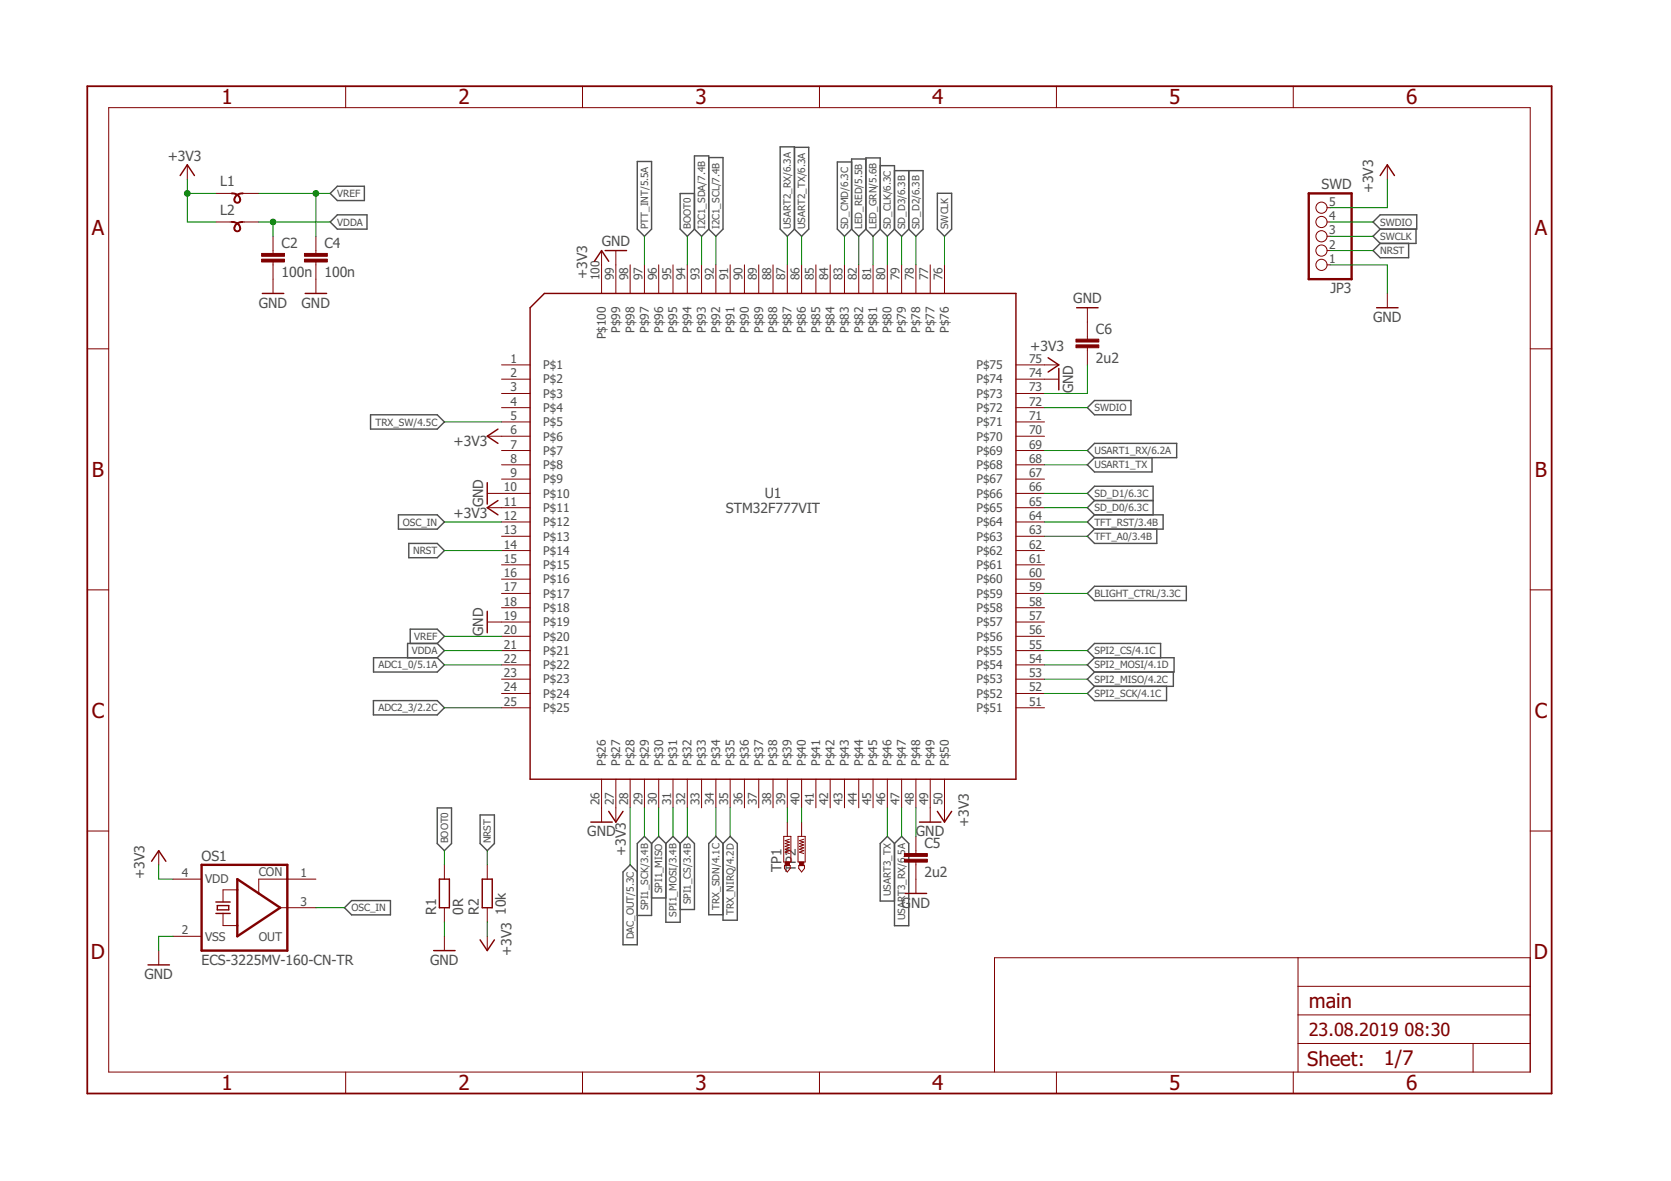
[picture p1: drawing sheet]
<svg xmlns="http://www.w3.org/2000/svg" width="297mm" height="210mm" viewBox="0 0 297 210" stroke-linecap="round" stroke-linejoin="round" font-family="sans-serif">
<g fill="none" stroke="#505050" stroke-width=".25">
<path d="M58.7 34.4l1.3-1.3h4.8v2.5h-4.8zM60 38.2h5.2v2.5h-5.2l-1.3-1.2zM113.3 28.7h2.5v12l-1.2 1.3-1.3-1.3zM123.4 34.4h-2.5v6.3l1.3 1.3 1.2-1.3M126 28h2.5v12.7l-1.2 1.3-1.3-1.3M138.7 26.1h2.5v14.6l-1.2 1.3-1.3-1.3zM141.2 26.2h2.6v14.5l-1.3 1.3-1.3-1.3M151.4 28.8h-2.6v11.9l1.3 1.3 1.3-1.3M153.9 28.3h-2.5v12.4M156.5 29.4h2.5v11.3M159 30.3h5.1v10.4l-1.3 1.3-1.3-1.3M161.5 30.3v10.4"/>
<path d="M166.6 34.4h2.6v6.3l-1.3 1.3-1.3-1.3zM244.1 39.5l1.2-1.3h6.5v2.5h-6.5zM123.4 40.7v-13h2.6v13M123.4 40.7l1.3 1.3 1.3-1.3M151.4 40.7l1.3 1.3 1.2-1.3M153.9 40.7v-12.6h2.6v12.6M153.9 40.7l1.3 1.3 1.3-1.3M156.5 40.7l1.2 1.3 1.3-1.3M159 40.7l1.3 1.3 1.2-1.3M245.3 40.7l-1.2 1.3 1.2 1.3M245.3 43.3l-1.2 1.2 1.2 1.3h5.1v-2.5M251.7 40.7v2.6h-6.4"/>
<path d="M65.9 73.7h11.8l1.3 1.3-1.3 1.3h-11.8zM193.3 72.5l1.3-1.3h6.4v2.5h-6.4zM70.8 91.5h6.9l1.3 1.3-1.3 1.2h-6.9zM72.7 96.6h5l1.3 1.3-1.3 1.2h-5zM193.3 80.1l1.3-1.3h14.6v2.5h-14.6zM194.6 89l-1.3 1.2 1.3 1.3M194.6 91.5l-1.3 1.3 1.3 1.2M194.6 94l-1.3 1.3 1.3 1.3h11v-2.6M194.6 91.5h12.2v2.5h-12.2M194.6 89l-1.3-1.3 1.3-1.3h10.4v5.1M194.6 89h10.4M194.6 81.3l-1.3 1.3 1.3 1.3h10.2v-2.6"/>
<path d="M66.4 116.9h11.3l1.3 1.3-1.3 1.2h-11.3zM72.9 114.4v-2.6h4.8l1.3 1.3-1.3 1.3M77.7 114.4h-5.2v2.5M77.7 114.4l1.3 1.2-1.3 1.3M193.3 105.5l1.3-1.3h16.3v2.5h-16.3zM194.6 116.9l-1.3-1.3 1.3-1.2h11.7v2.5M194.6 116.9h14.1v2.5h-14.1M194.6 116.9l-1.3 1.3 1.3 1.2M194.6 119.4l-1.3 1.3 1.3 1.3M208.6 119.4v2.6h-14M66.4 124.5h11.3l1.3 1.3-1.3 1.3h-11.3zM194.6 122l-1.3 1.3 1.3 1.2h12.8v-2.5"/>
<path d="M77.7 143.6h2.6v6.3l-1.3 1.3-1.3-1.3zM85.3 144.8h2.6v5.1l-1.3 1.3-1.3-1.3zM115.8 149.9l-1.2-1.2-1.3 1.2v18h-2.6v-12.9l1.3-1.3 1.3 1.3M115.8 149.9v12.8h-2.5M115.8 149.9l1.3-1.2 1.3 1.2M115.8 159.6h2.6M118.4 149.9v14h2.5v-14M118.4 149.9l1.2-1.2 1.3 1.2M120.9 149.9l1.3-1.2 1.2 1.2v11.7h-2.5M128.5 149.9l-1.2-1.2-1.3 1.2v12.7h2.5M129.8 148.7l1.3 1.2v13.7h-2.6v-13.7zM159 149.9l-1.3-1.2-1.2 1.2v10.2h2.5"/>
<path d="M160.3 148.7l1.2 1.2v14.6h-2.5v-14.6zM61.2 161.3l1.3-1.2h6.9v2.5h-6.9z"/>
</g>
<g fill="none" stroke="#800000" stroke-width=".18">
<path d="M19.3 19.1h252.7v171.4h-252.7zM61.4 15.3v3.8M103.5 15.3v3.8M145.7 15.3v3.8M187.8 15.3v3.8M229.9 15.3v3.8M33.3 29.3v2.5M38.4 34.4h2.8M38.4 39.5h2.8M43.2 34.4h2.8M43.2 39.5h2.8M235.9 39.5h.6"/>
<path d="M235.9 36.9h.6M246.6 29.3v2.5M48.5 42v3M48.5 46.6v5.6M56.2 42v3M56.2 46.6v5.6M106.9 44.5v7.7M109.5 44.5v7.7M112 47.1v5.1M114.6 47.1v5.1M117.1 47.1v5.1M119.6 47.1v5.1"/>
<path d="M122.2 47.1v5.1M124.7 47.1v5.1M127.3 47.1v5.1M129.8 47.1v5.1M132.3 47.1v5.1M134.9 47.1v5.1M137.4 47.1v5.1M140 47.1v5.1M142.5 47.1v5.1M145 47.1v5.1M147.6 47.1v5.1M150.1 47.1v5.1"/>
<path d="M152.7 47.1v5.1M155.2 47.1v5.1M157.7 47.1v5.1M160.3 47.1v5.1M162.8 47.1v5.1M165.4 47.1v5.1M167.9 47.1v5.1M193.3 54.7v5.6M235.9 47.1h.6M235.9 44.5h.6M235.9 42h.6M246.6 52.2v2.5"/>
<path d="M15.5 62h3.8M86.6 77.5h7.6M89.2 64.9h5M89.2 67.4h5M89.2 69.9h5M89.2 72.5h5M89.2 75h5M180.6 64.9h7.6M180.6 67.4h7.6M180.6 69.9h5.1M180.6 72.5h5.1M180.6 75h5.1"/>
<path d="M180.6 77.5h5.1M193.3 61.8v3.1M272 62h3.8M86.6 87.7h7.6M86.6 90.2h7.6M89.2 80.1h5M89.2 82.6h5M89.2 85.2h5M89.2 92.8h5M89.2 95.3h5M89.2 97.9h5M180.6 80.1h5.1"/>
<path d="M180.6 82.6h5.1M180.6 85.2h5.1M180.6 87.7h5.1M180.6 90.2h5.1M180.6 92.8h5.1M180.6 95.3h5.1M180.6 97.9h5.1M15.5 104.8h3.8M86.6 110.6h7.6M89.2 100.4h5M89.2 102.9h5M89.2 105.5h5"/>
<path d="M89.2 108h5M89.2 113.1h5M89.2 115.6h5M89.2 118.2h5M180.6 100.4h5.1M180.6 102.9h5.1M180.6 105.5h5.1M180.6 108h5.1M180.6 110.6h5.1M180.6 113.1h5.1M180.6 115.6h5.1M180.6 118.2h5.1"/>
<path d="M272 104.8h3.8M89.2 120.7h5M89.2 123.3h5M89.2 125.8h5M106.9 138.5v7.6M109.5 138.5v7.6M112 138.5v5.1M114.6 138.5v5.1M117.1 138.5v5.1M119.6 138.5v5.1M122.2 138.5v5.1M124.7 138.5v5.1"/>
<path d="M127.3 138.5v5.1M129.8 138.5v5.1M132.3 138.5v5.1M134.9 138.5v5.1M137.4 138.5v5.1M140 138.5v5.1M142.5 138.5v5.1M145 138.5v5.1M147.6 138.5v5.1M150.1 138.5v5.1M152.7 138.5v5.1M155.2 138.5v5.1"/>
<path d="M157.7 138.5v5.1M160.3 138.5v5.1M162.8 138.5v5.1M165.4 138.5v7.6M167.9 138.5v7.6M180.6 120.7h5.1M180.6 123.3h5.1M180.6 125.8h5.1M15.5 147.7h3.8M28.2 151.2v2.5M30.8 156.3h5M42.2 158.2h-2.6v2.1"/>
<path d="M56.2 156.3h-10.2v2.5M79 153.7v2.6M86.6 153.7v2.6M139.3 148.7h1.3v4.5h-1.3zM139.4 153.8h1.1v.5l-.5 .7-.6-.7zM140 146.1v2.6M140.3 149.2l-.7 .2 .7 .3-.7 .2 .7 .3-.7 .2 .7 .3-.7 .2 .7 .3-.7 .2 .7 .3M141.9 148.7h1.2v4.5h-1.2zM142 153.8h1v.5l-.5 .7-.5-.7zM142.5 146.1v2.6M142.9 149.2l-.8 .2 .8 .3-.8 .2 .8 .3-.8 .2 .8 .3-.8 .2 .8 .3-.8 .2 .8 .3M162.8 148.7v3"/>
<path d="M162.8 153.2v5.6M272 147.7h3.8M28.2 169v2.5M30.8 166.4h5M39.6 162.3v2.2h2.6M49.8 161.3h6.4M79 161.3v2.6M79 166.4v2.6M86.6 161.3v2.6M86.6 166.4v2.6M230.7 170.2v20.3M230.7 175.3h41.3"/>
<path d="M272 170.2h-95.2v20.3M61.4 190.5v3.9M103.5 190.5v3.9M145.7 190.5v3.9M187.8 190.5v3.9M229.9 190.5v3.9M230.7 185.5h41.3M230.7 180.4h41.3M261.9 185.5v5"/>
<circle cx="234.9" cy="36.9" r=".99"/>
<circle cx="234.9" cy="39.5" r=".99"/>
<circle cx="234.9" cy="42" r=".99"/>
<circle cx="234.9" cy="47.1" r=".99"/>
<circle cx="234.9" cy="44.5" r=".99"/>
</g>
<g fill="none" stroke="#800000" stroke-width=".25">
<path d="M32 31.2l1.3-1.9 1.3 1.9M245.3 31.2l1.3-1.9 1.3 1.9M46.6 52.2h3.8M54.3 52.2h3.8M96.8 52.2h83.8v86.3h-86.4v-83.8zM105.7 46.4l1.2-1.9 1.3 1.9M107.6 44.5h3.8M191.4 54.7h3.8M244.7 54.7h3.8M88.5 76.3l-1.9 1.2 1.9 1.3M186.3 63.6l1.9 1.3-1.9 1.2M188.2 65.5v3.8"/>
<path d="M86.6 85.8v3.8M88.5 89l-1.9 1.2 1.9 1.3M86.6 108.6v3.9M26.9 153.1l1.3-1.9 1.3 1.9M78.1 156.3h1.8v5h-1.8zM85.7 156.3h1.8v5h-1.8zM105 146.1h3.8M108.2 144.2l1.3 1.9 1.2-1.9M160.9 158.8h3.8M163.4 146.1h3.9M166.6 144.2l1.3 1.9 1.3-1.9M26.3 171.5h3.8"/>
<path d="M38.4 162.3h2.5M38.4 160.3h2.5M38.6 161h2.1v.7h-2.1zM77.1 169h3.8M85.3 167l1.3 2 1.3-2"/>
</g>
<path d="M15.5 15.3h260.3v179.1h-260.3z" fill="none" stroke="#800000" stroke-width=".32"/>
<g fill="#800000" stroke="#800000" stroke-width=".18">
<path d="M191.3 61.3h4v.5h-4z"/>
<path d="M191.3 60.3h4v.5h-4z"/>
<path d="M160.8 152.7h4v.5h-4z"/>
<path d="M160.8 151.7h4v.5h-4z"/>
<path d="M46.5 46.1h4.1v.5h-4.1z"/>
<path d="M46.5 45h4.1v.6h-4.1z"/>
<path d="M54.1 46.1h4.1v.5h-4.1z"/>
<path d="M54.1 45h4.1v.6h-4.1z"/>
<path d="M139.6 153.2h.7v.6h-.7z"/>
<path d="M142.1 153.2h.8v.6h-.8z"/>
</g>
<g fill="#800000" stroke="#800000" stroke-width=".18">
<path d="M42.1 34.6l.6-.3h.5v.2l-1 .2z" fill-rule="evenodd"/>
<path d="M42.2 34.6l.5 .4 .1 .4h-.2l-.1-.3-.4-.4z" fill-rule="evenodd"/>
<path d="M41.8 34.8l.3-.2 .1 .1-.5 .7h-.1z" fill-rule="evenodd"/>
<path d="M41.6 35.4h.1a.45 .45 0 0 0 .5 .6 .45 .45 0 0 0 .4-.6h.2a.6 .6 0 0 1-.6 .7 .6 .6 0 0 1-.6-.7z" fill-rule="evenodd"/>
<path d="M41.2 34.3h.5l.5 .3-.1 .1-.9-.2z" fill-rule="evenodd"/>
<path d="M42.1 39.6l.6-.2h.5v.1l-1 .3z" fill-rule="evenodd"/>
<path d="M42.2 39.6l.5 .5 .1 .3-.2 .1-.1-.3-.4-.4z" fill-rule="evenodd"/>
<path d="M41.8 39.9l.3-.3 .1 .2-.5 .7-.1-.1z" fill-rule="evenodd"/>
<path d="M41.6 40.4l.1 .1a.45 .45 0 0 0 .5 .5 .45 .45 0 0 0 .4-.5l.2-.1a.6 .6 0 0 1-.6 .8 .6 .6 0 0 1-.6-.8z" fill-rule="evenodd"/>
<path d="M41.2 39.4h.5l.5 .2-.1 .2-.9-.3z" fill-rule="evenodd"/>
</g>
<path d="M232.6 34.4h7.7v15.2h-7.7zM35.8 153.7h15.3v15.3h-15.3zM42.2 156.3l7.6 5-7.6 5.1z" fill="none" stroke="#800000" stroke-width=".42"/>
<g fill="none" stroke="#008000" stroke-width=".18">
<path d="M33.3 31.8v7.7h5.1M33.3 34.4h5.1M46 39.5h12.7M46 34.4h12.7M48.5 39.5v2.5M56.2 34.4v7.6M236.5 39.5h7.6M246.6 31.8v5.1h-10.1M114.6 42v5.1M122.2 42v5.1M124.7 42v5.1M127.3 42v5.1"/>
<path d="M140 42v5.1M142.5 42v5.1M150.1 42v5.1M152.7 42v5.1M155.2 42v5.1M157.7 42v5.1M160.3 42v5.1M162.8 42v5.1M167.9 42v5.1M236.5 47.1h10.1v5.1M236.5 42h7.6M236.5 44.5h7.6"/>
<path d="M79 75h10.2M185.7 72.5h7.6M193.3 64.9v5h-7.6M79 97.9h10.2M79 92.8h10.2M185.7 92.8h7.6M185.7 87.7h7.6M185.7 90.2h7.6M185.7 80.1h7.6M185.7 82.6h7.6M185.7 95.3h7.6M79 113.1h10.2"/>
<path d="M79 115.6h10.2M79 118.2h10.2M185.7 115.6h7.6M185.7 118.2h7.6M185.7 105.5h7.6M79 125.8h10.2M185.7 120.7h7.6M185.7 123.3h7.6M28.2 153.7v2.6h2.6M79 151.2v2.5M86.6 151.2v2.5M112 143.6v10.1"/>
<path d="M114.6 143.6v5.1M117.1 143.6v5.1M119.6 143.6v5.1M122.2 143.6v5.1M127.3 143.6v5.1M129.8 143.6v5.1M140 143.6v2.5M142.5 143.6v2.5M157.7 143.6v5.1M160.3 143.6v5.1M162.8 143.6v5.1M30.8 166.4h-2.6v2.6"/>
<path d="M56.2 161.3h5M79 163.9v2.5M86.6 163.9v2.5"/>
</g>
<g fill="#008000" stroke="#008000" stroke-width=".18">
<circle cx="33.3" cy="34.4" r=".51"/>
<circle cx="56.2" cy="34.4" r=".51"/>
<circle cx="48.5" cy="39.5" r=".51"/>
</g>
<g font-size="3.7" fill="#800000">
<text x="39.4" y="18.5">1</text>
<text x="81.5" y="18.5">2</text>
<text x="123.6" y="18.5">3</text>
<text x="165.7" y="18.5">4</text>
<text x="207.8" y="18.5">5</text>
<text x="250" y="18.5">6</text>
<text x="16.3" y="41.9">A</text>
<text x="272.8" y="41.9">A</text>
<text x="16.3" y="84.7">B</text>
<text x="272.8" y="84.7">B</text>
<text x="16.3" y="127.6">C</text>
<text x="272.8" y="127.6">C</text>
<text x="16.2" y="170.4">D</text>
<text x="272.7" y="170.4">D</text>
<text x="39.4" y="193.7">1</text>
<text x="81.5" y="193.7">2</text>
<text x="123.6" y="193.7">3</text>
<text x="165.7" y="193.7">4</text>
<text x="207.8" y="193.7">5</text>
<text x="250" y="193.7">6</text>
</g>
<g font-size="3.6" fill="#800000">
<text x="232.6" y="179.1">main</text>
<text x="232.4" y="189.4">Sheet:</text>
<text x="246" y="189.3">1/7</text>
</g>
<g font-size="3.2" fill="#800000">
<text x="232.6" y="184.2">23.08.2019</text>
<text x="249.7" y="184.2">08:30</text>
</g>
<g font-size="2.5" fill="#505050">
<text x="29.8" y="28.5">+3V3</text>
<text x="39.1" y="33.1">L1</text>
<text x="234.9" y="33.6">SWD</text>
<text x="244.1" y="34.4" transform="rotate(-90 244.1 34.4)">+3V3</text>
<text x="39.1" y="38.2">L2</text>
<text x="50.1" y="44.1">C2</text>
<text x="57.7" y="44.1">C4</text>
<text x="107" y="43.8">GND</text>
<text x="50.1" y="49.2">100n</text>
<text x="57.7" y="49.2">100n</text>
<text x="104.4" y="49.6" transform="rotate(-90 104.4 49.6)">+3V3</text>
<text x="190.8" y="53.9">GND</text>
<text x="236.5" y="52">JP3</text>
<text x="46" y="54.7">GND</text>
<text x="53.6" y="54.7">GND</text>
<text x="194.8" y="59.4">C6</text>
<text x="244.1" y="57.2">GND</text>
<text x="183.1" y="62.3">+3V3</text>
<text x="194.8" y="64.5">2u2</text>
<text x="190.7" y="69.9" transform="rotate(-90 190.7 69.9)">GND</text>
<text x="80.6" y="79.3">+3V3</text>
<text x="135.9" y="88.6">U1</text>
<text x="80.6" y="92">+3V3</text>
<text x="85.9" y="90.2" transform="rotate(-90 85.9 90.2)">GND</text>
<text x="129.1" y="91.1">STM32F777VIT</text>
<text x="85.9" y="113.1" transform="rotate(-90 85.9 113.1)">GND</text>
<text x="104.4" y="148.6">GND</text>
<text x="162.8" y="148.6">GND</text>
<text x="172.2" y="147" transform="rotate(-90 172.2 147)">+3V3</text>
<text x="35.8" y="153.1">OS1</text>
<text x="111.3" y="152.1" transform="rotate(-90 111.3 152.1)">+3V3</text>
<text x="138.9" y="155" transform="rotate(-90 138.9 155)">TP1</text>
<text x="141.5" y="155" transform="rotate(-90 141.5 155)">TP2</text>
<text x="164.3" y="155.9">2u2</text>
<text x="164.3" y="150.8">C5</text>
<text x="25.7" y="156.3" transform="rotate(-90 25.7 156.3)">+3V3</text>
<text x="160.3" y="161.3">G</text>
<text x="161.9" y="161.3">ND</text>
<text x="77.5" y="162.6" transform="rotate(-90 77.5 162.6)">R1</text>
<text x="82.3" y="162.6" transform="rotate(-90 82.3 162.6)">0R</text>
<text x="85.1" y="162.6" transform="rotate(-90 85.1 162.6)">R2</text>
<text x="89.9" y="162.6" transform="rotate(-90 89.9 162.6)">10k</text>
<text x="35.8" y="171.5">ECS-3225MV-160-CN-TR</text>
<text x="76.5" y="171.5">GND</text>
<text x="90.9" y="169.9" transform="rotate(-90 90.9 169.9)">+3V3</text>
<text x="25.7" y="174">GND</text>
</g>
<g font-size="2.1" fill="#505050">
<text x="236.3" y="41.6">3</text>
<text x="236.3" y="39.1">4</text>
<text x="236.3" y="36.6">5</text>
<text x="236.3" y="46.7">1</text>
<text x="236.3" y="44.2">2</text>
<text x="106.6" y="49.8" transform="rotate(-90 106.6 49.8)">100</text>
<text x="109.1" y="49.8" transform="rotate(-90 109.1 49.8)">99</text>
<text x="111.7" y="49.8" transform="rotate(-90 111.7 49.8)">98</text>
<text x="114.2" y="49.8" transform="rotate(-90 114.2 49.8)">97</text>
<text x="116.7" y="49.8" transform="rotate(-90 116.7 49.8)">96</text>
<text x="119.3" y="49.8" transform="rotate(-90 119.3 49.8)">95</text>
<text x="121.8" y="49.8" transform="rotate(-90 121.8 49.8)">94</text>
<text x="124.4" y="49.8" transform="rotate(-90 124.4 49.8)">93</text>
<text x="126.9" y="49.8" transform="rotate(-90 126.9 49.8)">92</text>
<text x="129.4" y="49.8" transform="rotate(-90 129.4 49.8)">91</text>
<text x="132" y="49.8" transform="rotate(-90 132 49.8)">90</text>
<text x="134.5" y="49.8" transform="rotate(-90 134.5 49.8)">89</text>
<text x="137.1" y="49.8" transform="rotate(-90 137.1 49.8)">88</text>
<text x="139.6" y="49.8" transform="rotate(-90 139.6 49.8)">87</text>
<text x="142.1" y="49.8" transform="rotate(-90 142.1 49.8)">86</text>
<text x="144.7" y="49.8" transform="rotate(-90 144.7 49.8)">85</text>
<text x="147.2" y="49.8" transform="rotate(-90 147.2 49.8)">84</text>
<text x="149.8" y="49.8" transform="rotate(-90 149.8 49.8)">83</text>
<text x="152.3" y="49.8" transform="rotate(-90 152.3 49.8)">82</text>
<text x="154.8" y="49.8" transform="rotate(-90 154.8 49.8)">81</text>
<text x="157.4" y="49.8" transform="rotate(-90 157.4 49.8)">80</text>
<text x="159.9" y="49.8" transform="rotate(-90 159.9 49.8)">79</text>
<text x="162.5" y="49.8" transform="rotate(-90 162.5 49.8)">78</text>
<text x="165" y="49.8" transform="rotate(-90 165 49.8)">77</text>
<text x="167.5" y="49.8" transform="rotate(-90 167.5 49.8)">76</text>
<text x="110.2" y="59.2" transform="rotate(-90 110.2 59.2)">P$99</text>
<text x="112.8" y="59.2" transform="rotate(-90 112.8 59.2)">P$98</text>
<text x="115.3" y="59.2" transform="rotate(-90 115.3 59.2)">P$97</text>
<text x="117.9" y="59.2" transform="rotate(-90 117.9 59.2)">P$96</text>
<text x="120.4" y="59.2" transform="rotate(-90 120.4 59.2)">P$95</text>
<text x="122.9" y="59.2" transform="rotate(-90 122.9 59.2)">P$94</text>
<text x="125.5" y="59.2" transform="rotate(-90 125.5 59.2)">P$93</text>
<text x="128" y="59.2" transform="rotate(-90 128 59.2)">P$92</text>
<text x="130.6" y="59.2" transform="rotate(-90 130.6 59.2)">P$91</text>
<text x="133.1" y="59.2" transform="rotate(-90 133.1 59.2)">P$90</text>
<text x="135.6" y="59.2" transform="rotate(-90 135.6 59.2)">P$89</text>
<text x="138.2" y="59.2" transform="rotate(-90 138.2 59.2)">P$88</text>
<text x="140.7" y="59.2" transform="rotate(-90 140.7 59.2)">P$87</text>
<text x="143.3" y="59.2" transform="rotate(-90 143.3 59.2)">P$86</text>
<text x="145.8" y="59.2" transform="rotate(-90 145.8 59.2)">P$85</text>
<text x="148.3" y="59.2" transform="rotate(-90 148.3 59.2)">P$84</text>
<text x="150.9" y="59.2" transform="rotate(-90 150.9 59.2)">P$83</text>
<text x="153.4" y="59.2" transform="rotate(-90 153.4 59.2)">P$82</text>
<text x="156" y="59.2" transform="rotate(-90 156 59.2)">P$81</text>
<text x="158.5" y="59.2" transform="rotate(-90 158.5 59.2)">P$80</text>
<text x="161" y="59.2" transform="rotate(-90 161 59.2)">P$79</text>
<text x="163.6" y="59.2" transform="rotate(-90 163.6 59.2)">P$78</text>
<text x="166.1" y="59.2" transform="rotate(-90 166.1 59.2)">P$77</text>
<text x="168.7" y="59.2" transform="rotate(-90 168.7 59.2)">P$76</text>
<text x="90.7" y="64.5">1</text>
<text x="96.6" y="65.6">P$1</text>
<text x="107.7" y="60.3" transform="rotate(-90 107.7 60.3)">P$100</text>
<text x="173.6" y="65.6">P$75</text>
<text x="182.9" y="64.5">75</text>
<text x="90.7" y="67">2</text>
<text x="90.7" y="69.6">3</text>
<text x="96.6" y="68.1">P$2</text>
<text x="96.6" y="70.7">P$3</text>
<text x="173.6" y="70.7">P$73</text>
<text x="173.6" y="68.1">P$74</text>
<text x="182.9" y="69.6">73</text>
<text x="182.9" y="67">74</text>
<text x="90.7" y="72.1">4</text>
<text x="90.7" y="74.6">5</text>
<text x="90.7" y="77.2">6</text>
<text x="96.6" y="73.2">P$4</text>
<text x="96.6" y="75.8">P$5</text>
<text x="173.6" y="75.8">P$71</text>
<text x="173.6" y="73.2">P$72</text>
<text x="182.9" y="77.2">70</text>
<text x="182.9" y="74.6">71</text>
<text x="182.9" y="72.1">72</text>
<text x="90.7" y="79.7">7</text>
<text x="90.7" y="82.3">8</text>
<text x="96.6" y="78.3">P$6</text>
<text x="96.6" y="80.8">P$7</text>
<text x="96.6" y="83.4">P$8</text>
<text x="173.6" y="83.4">P$68</text>
<text x="173.6" y="80.8">P$69</text>
<text x="173.6" y="78.3">P$70</text>
<text x="182.9" y="82.3">68</text>
<text x="182.9" y="79.7">69</text>
<text x="89.6" y="87.3">10</text>
<text x="89.6" y="89.9">11</text>
<text x="90.7" y="84.8">9</text>
<text x="96.6" y="85.9">P$9</text>
<text x="96.6" y="88.5">P$10</text>
<text x="173.6" y="88.5">P$66</text>
<text x="173.6" y="85.9">P$67</text>
<text x="182.9" y="89.9">65</text>
<text x="182.9" y="87.3">66</text>
<text x="182.9" y="84.8">67</text>
<text x="89.6" y="92.4">12</text>
<text x="89.6" y="95">13</text>
<text x="96.6" y="91">P$11</text>
<text x="96.6" y="93.5">P$12</text>
<text x="173.6" y="93.5">P$64</text>
<text x="173.6" y="91">P$65</text>
<text x="182.9" y="95">63</text>
<text x="182.9" y="92.4">64</text>
<text x="89.6" y="97.5">14</text>
<text x="89.6" y="100">15</text>
<text x="96.6" y="96.1">P$13</text>
<text x="96.6" y="98.6">P$14</text>
<text x="96.6" y="101.2">P$15</text>
<text x="173.6" y="101.2">P$61</text>
<text x="173.6" y="98.6">P$62</text>
<text x="173.6" y="96.1">P$63</text>
<text x="182.9" y="100">61</text>
<text x="182.9" y="97.5">62</text>
<text x="89.6" y="102.6">16</text>
<text x="89.6" y="105.1">17</text>
<text x="89.6" y="107.7">18</text>
<text x="96.6" y="103.7">P$16</text>
<text x="96.6" y="106.2">P$17</text>
<text x="173.6" y="106.2">P$59</text>
<text x="173.6" y="103.7">P$60</text>
<text x="182.9" y="107.7">58</text>
<text x="182.9" y="105.1">59</text>
<text x="182.9" y="102.6">60</text>
<text x="89.6" y="110.2">19</text>
<text x="89.6" y="112.7">20</text>
<text x="96.6" y="108.8">P$18</text>
<text x="96.6" y="111.3">P$19</text>
<text x="96.6" y="113.9">P$20</text>
<text x="173.6" y="113.9">P$56</text>
<text x="173.6" y="111.3">P$57</text>
<text x="173.6" y="108.8">P$58</text>
<text x="182.9" y="112.7">56</text>
<text x="182.9" y="110.2">57</text>
<text x="89.6" y="115.3">21</text>
<text x="89.6" y="117.8">22</text>
<text x="96.6" y="116.4">P$21</text>
<text x="96.6" y="118.9">P$22</text>
<text x="173.6" y="118.9">P$54</text>
<text x="173.6" y="116.4">P$55</text>
<text x="182.9" y="117.8">54</text>
<text x="182.9" y="115.3">55</text>
<text x="89.6" y="120.4">23</text>
<text x="89.6" y="122.9">24</text>
<text x="89.6" y="125.4">25</text>
<text x="96.6" y="121.5">P$23</text>
<text x="96.6" y="124">P$24</text>
<text x="173.6" y="124">P$52</text>
<text x="173.6" y="121.5">P$53</text>
<text x="182.9" y="125.4">51</text>
<text x="182.9" y="122.9">52</text>
<text x="182.9" y="120.4">53</text>
<text x="96.6" y="126.6">P$25</text>
<text x="173.6" y="126.6">P$51</text>
<text x="107.7" y="136.2" transform="rotate(-90 107.7 136.2)">P$26</text>
<text x="110.2" y="136.2" transform="rotate(-90 110.2 136.2)">P$27</text>
<text x="112.8" y="136.2" transform="rotate(-90 112.8 136.2)">P$28</text>
<text x="115.3" y="136.2" transform="rotate(-90 115.3 136.2)">P$29</text>
<text x="117.9" y="136.2" transform="rotate(-90 117.9 136.2)">P$30</text>
<text x="120.4" y="136.2" transform="rotate(-90 120.4 136.2)">P$31</text>
<text x="122.9" y="136.2" transform="rotate(-90 122.9 136.2)">P$32</text>
<text x="125.5" y="136.2" transform="rotate(-90 125.5 136.2)">P$33</text>
<text x="128" y="136.2" transform="rotate(-90 128 136.2)">P$34</text>
<text x="130.6" y="136.2" transform="rotate(-90 130.6 136.2)">P$35</text>
<text x="133.1" y="136.2" transform="rotate(-90 133.1 136.2)">P$36</text>
<text x="135.6" y="136.2" transform="rotate(-90 135.6 136.2)">P$37</text>
<text x="138.2" y="136.2" transform="rotate(-90 138.2 136.2)">P$38</text>
<text x="140.7" y="136.2" transform="rotate(-90 140.7 136.2)">P$39</text>
<text x="143.3" y="136.2" transform="rotate(-90 143.3 136.2)">P$40</text>
<text x="145.8" y="136.2" transform="rotate(-90 145.8 136.2)">P$41</text>
<text x="148.3" y="136.2" transform="rotate(-90 148.3 136.2)">P$42</text>
<text x="150.9" y="136.2" transform="rotate(-90 150.9 136.2)">P$43</text>
<text x="153.4" y="136.2" transform="rotate(-90 153.4 136.2)">P$44</text>
<text x="156" y="136.2" transform="rotate(-90 156 136.2)">P$45</text>
<text x="158.5" y="136.2" transform="rotate(-90 158.5 136.2)">P$46</text>
<text x="161" y="136.2" transform="rotate(-90 161 136.2)">P$47</text>
<text x="163.6" y="136.2" transform="rotate(-90 163.6 136.2)">P$48</text>
<text x="166.1" y="136.2" transform="rotate(-90 166.1 136.2)">P$49</text>
<text x="168.7" y="136.2" transform="rotate(-90 168.7 136.2)">P$50</text>
<text x="106.6" y="143.2" transform="rotate(-90 106.6 143.2)">26</text>
<text x="109.1" y="143.2" transform="rotate(-90 109.1 143.2)">27</text>
<text x="111.7" y="143.2" transform="rotate(-90 111.7 143.2)">28</text>
<text x="114.2" y="143.2" transform="rotate(-90 114.2 143.2)">29</text>
<text x="116.7" y="143.2" transform="rotate(-90 116.7 143.2)">30</text>
<text x="119.3" y="143.2" transform="rotate(-90 119.3 143.2)">31</text>
<text x="121.8" y="143.2" transform="rotate(-90 121.8 143.2)">32</text>
<text x="124.4" y="143.2" transform="rotate(-90 124.4 143.2)">33</text>
<text x="126.9" y="143.2" transform="rotate(-90 126.9 143.2)">34</text>
<text x="129.4" y="143.2" transform="rotate(-90 129.4 143.2)">35</text>
<text x="132" y="143.2" transform="rotate(-90 132 143.2)">36</text>
<text x="134.5" y="143.2" transform="rotate(-90 134.5 143.2)">37</text>
<text x="137.1" y="143.2" transform="rotate(-90 137.1 143.2)">38</text>
<text x="139.6" y="143.2" transform="rotate(-90 139.6 143.2)">39</text>
<text x="142.1" y="143.2" transform="rotate(-90 142.1 143.2)">40</text>
<text x="144.7" y="143.2" transform="rotate(-90 144.7 143.2)">41</text>
<text x="147.2" y="143.2" transform="rotate(-90 147.2 143.2)">42</text>
<text x="149.8" y="143.2" transform="rotate(-90 149.8 143.2)">43</text>
<text x="152.3" y="143.2" transform="rotate(-90 152.3 143.2)">44</text>
<text x="154.8" y="143.2" transform="rotate(-90 154.8 143.2)">45</text>
<text x="157.4" y="143.2" transform="rotate(-90 157.4 143.2)">46</text>
<text x="159.9" y="143.2" transform="rotate(-90 159.9 143.2)">47</text>
<text x="162.5" y="143.2" transform="rotate(-90 162.5 143.2)">48</text>
<text x="165" y="143.2" transform="rotate(-90 165 143.2)">49</text>
<text x="167.5" y="143.2" transform="rotate(-90 167.5 143.2)">50</text>
<text x="32.3" y="155.9">4</text>
<text x="46" y="155.8">CON</text>
<text x="53.4" y="155.9">1</text>
<text x="36.5" y="157">VDD</text>
<text x="53.4" y="161">3</text>
<text x="32.3" y="166.1">2</text>
<text x="36.5" y="167.2">VSS</text>
<text x="46" y="167.2">OUT</text>
</g>
<g font-size="1.8" fill="#505050">
<text x="60" y="35">VREF</text>
<text x="60" y="40.1">VDDA</text>
<text x="115.2" y="40.7" transform="rotate(-90 115.2 40.7)">PT _INT/5.5A</text>
<text x="122.8" y="40.7" transform="rotate(-90 122.8 40.7)">BOOT0</text>
<text x="125.4" y="40.7" transform="rotate(-90 125.4 40.7)">I2C1_SDA/7.4B</text>
<text x="127.9" y="40.7" transform="rotate(-90 127.9 40.7)">I2C1_SCL/7.4B</text>
<text x="140.6" y="40.7" transform="rotate(-90 140.6 40.7)">USART2_RX/6.3A</text>
<text x="143.1" y="40.7" transform="rotate(-90 143.1 40.7)">USART2_TX/6.3A</text>
<text x="150.7" y="40.7" transform="rotate(-90 150.7 40.7)">SD_CMD/6.3C</text>
<text x="153.3" y="40.7" transform="rotate(-90 153.3 40.7)">LED_RED/5.5B</text>
<text x="155.8" y="40.7" transform="rotate(-90 155.8 40.7)">LED_GRN/5.6B</text>
<text x="158.4" y="40.7" transform="rotate(-90 158.4 40.7)">SD_CLK/6.3C</text>
<text x="160.9" y="40.7" transform="rotate(-90 160.9 40.7)">SD_D3/6.3B</text>
<text x="163.4" y="40.7" transform="rotate(-90 163.4 40.7)">SD_D2/6.3B</text>
<text x="168.5" y="40.7" transform="rotate(-90 168.5 40.7)">SWCLK</text>
<text x="245.3" y="40.1">SWDIO</text>
<text x="245.3" y="42.6">SWCLK</text>
<text x="245.3" y="45.2">NRST</text>
<text x="66.8" y="75.6">TRX_SW/4.5C</text>
<text x="194.6" y="73.1">SWDIO</text>
<text x="194.6" y="80.7">USART1_RX/6.2A</text>
<text x="194.6" y="83.3">USART1_TX</text>
<text x="194.6" y="88.3">SD_D1/6.3C</text>
<text x="71.6" y="93.4">OSC_IN</text>
<text x="194.6" y="90.9">SD_D0/6.3C</text>
<text x="194.6" y="93.4">TFT_RST/3.4B</text>
<text x="194.6" y="96">TFT_A0/3.4B</text>
<text x="73.4" y="98.5">NRST</text>
<text x="194.6" y="106.1">BLIGHT_CTRL/3.3C</text>
<text x="73.6" y="113.7">VREF</text>
<text x="67.3" y="118.8">ADC1_0/5.1A</text>
<text x="73.2" y="116.3">VDDA</text>
<text x="194.6" y="118.8">SPI2_MOSI/4.1D</text>
<text x="194.6" y="116.3">SPI2_CS/4.1C</text>
<text x="194.6" y="121.3">SPI2_MISO/4.2C</text>
<text x="194.6" y="123.9">SPI2_SCK/4.1C</text>
<text x="67.3" y="126.4">ADC2_3/2.2C</text>
<text x="79.6" y="149.9" transform="rotate(-90 79.6 149.9)">BOOT0</text>
<text x="87.3" y="149.9" transform="rotate(-90 87.3 149.9)">NRST</text>
<text x="160.9" y="152.5" transform="rotate(-90 160.9 152.5)">.</text>
<text x="160.9" y="151.9" transform="rotate(-90 160.9 151.9)">5A</text>
<text x="62.5" y="162">OSC_IN</text>
<text x="115.2" y="161.8" transform="rotate(-90 115.2 161.8)">SPI1_SCK/3.4B</text>
<text x="117.7" y="158.8" transform="rotate(-90 117.7 158.8)">SPI1_MISO</text>
<text x="122.8" y="160.8" transform="rotate(-90 122.8 160.8)">SPI1_CS/3.4B</text>
<text x="127.9" y="161.7" transform="rotate(-90 127.9 161.7)">TRX_SDN/4.1C</text>
<text x="158.4" y="159.3" transform="rotate(-90 158.4 159.3)">USART3_TX</text>
<text x="112.7" y="167" transform="rotate(-90 112.7 167)">DAC_OUT/5.3C</text>
<text x="120.3" y="163" transform="rotate(-90 120.3 163)">SPI1_MOSI/3.4B</text>
<text x="130.4" y="162.6" transform="rotate(-90 130.4 162.6)">TRX_NIRQ/4.2D</text>
<text x="160.9" y="163.6" transform="rotate(-90 160.9 163.6)">USART3_RX/6</text>
</g>
</svg>
